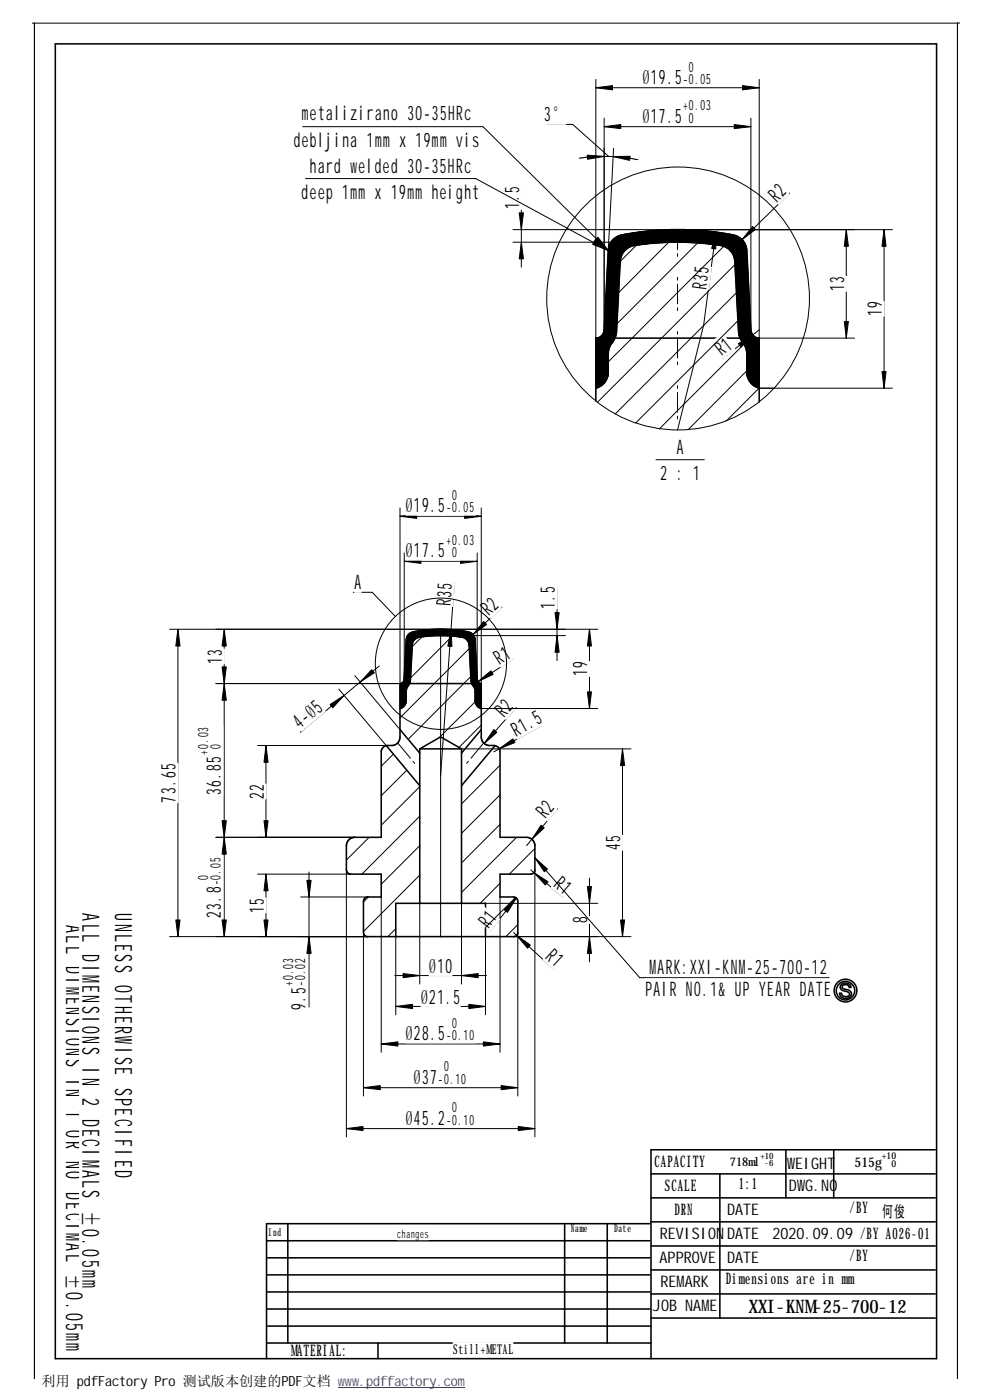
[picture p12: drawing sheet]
<svg xmlns="http://www.w3.org/2000/svg" width="297mm" height="420mm" viewBox="0 0 297 420" stroke-linecap="round" stroke-linejoin="round" font-family="sans-serif">
<g fill="none" stroke="#000" stroke-width=".3">
<path d="M9.7 6.9h277.6M10.3 6.9v407M288 6.9h-.7v407M90.8 38h54.1l37.6 37.2M164.1 37.3h7.7l10.8 9.6M178.8 26.3h49M178.8 23.8v77.7M181.3 35.5v63.5M181.3 38h44M225.3 35.5v63.5M227.8 23.8v77.7h28.6M91.7 53.6h51l39.8 21.6"/>
<path d="M156.4 56.7v23.5M173.8 47.5l4.2-.5 5-.1 5.1 .5 3.3 .5M184.1 44.5l-1.6 30.7M236.9 58l-17.8 17.4M153.9 68.9h113.9M153.9 72.7h49.4M195.2 69.3l-13.1 13.1M204.5 68.9l-22.8 22.9M212.8 69.4l-32 32.1M214.8 69.7l-3.7 27.9-7.8 31.5M220.5 70.6l-38 38M224.1 75.8l-44.9 44.9"/>
<path d="M253.9 68.9v32.6M265.3 68.9v47.6M224.5 84.2l-39.9 40M225 92.7l-34.3 34.3M227.8 99l-10.8 8.5M225.9 100.6l-28 28.1M227.8 116.5h40M227.8 107.5l-21.4 21.5M227.8 116.4l-9.9 10M196.8 138h14.5M120 154.9h24.4M120 152.4v52.7"/>
<path d="M144.4 152.4v52.7M106 177.8h5.7l6.9 7.2M121.3 168.4h21.9M121.3 165.9v38M136.3 175l-4.1 57.7M143.2 165.9v38M167.1 176.7v21.5M50.9 188.8h128.5M53.4 188.8v92.3M67.3 188.8v92.3M113.8 199.9l-23.7 19.9M126.6 191.1l-2.9 3"/>
<path d="M132.2 190.8h37.5M135.7 190.9l-12.5 12.6M140.8 194.6l-20.8 20.8M150.6 182.2l-10.5 9.9M154 197.8l-10.6 6.8M176.9 188.8v23.8M64.8 205.1h55.1M101.6 206.8l14.3 17M106.5 202.8l13.4 16.1M141.2 203.1l-18.7 18.8M142.6 210.6l-10.8 10.8M144.4 217.6l-6.7 6.7"/>
<path d="M144.5 212.6h34.9M154.9 212.3l-9.6 10.8M162.7 217.6l-14.5 8M77.3 223.7h38.9M79.8 223.7v27.6M118 226.3l-3.6 3.7M122 231.1l-7.6 7.7M125.9 236.1l-11.5 11.5M138.5 224.7h50.8M150 229.7l-11.5 11.6M150 238.5l-11.5 11.6M186.8 224.7v56.4"/>
<path d="M64.8 251.3h41.6M110.7 251.3l-6.8 6.8M125.9 244.9l-17.3 17.4M125.9 253.8l-11.5 11.6M150 247.4l-11.5 11.6M155 251.3l-16.5 16.5M160.5 257.4l31.4 36h56.9M160.5 254.6l-7.7 7.7M167.3 242.7l-9.3 11.1M77.3 262.3h27.9M79.8 262.3v18.8M90.2 269.2h20.1"/>
<path d="M92.7 261.7v40.5M103.9 261.1v80.1M109.1 279.9v49M110.5 269.2l-1.4 1.5M114.4 269.2v46.6M118.7 278.7l-2.3 2.4M125.9 271.1v24.2M125.9 262.6l-16.8 17M138.5 271.1v24.2M145.7 271.1h33.7M150 269.2v46.6M150 265.1l-5.9 6"/>
<path d="M154.1 279.9l12.1 11.1M154.7 269.3l-9 9M154.9 269.5l-7.8 9.9M155.4 279.9v49M155.4 277.5l-3.6 3.6M159.3 261.1l9.5 8.1M160.5 261.1v80.1M176.9 263.6v25M50.9 281.1h59.4M118.4 292.8h27.6M118.7 281.1v23.4M145.7 281.1v23.4"/>
<path d="M154.1 281.1h35.2M114.4 313.3h35.6M118.7 302h27M103.9 338.7h56.6M109.1 326.4h46.3"/>
<circle cx="203.4" cy="89.6" r="39.4"/>
<circle cx="132.3" cy="199.2" r="19.7"/>
</g>
<g fill="none" stroke="#000" stroke-width=".47">
<path d="M16.6 13.1v394.7h264.4v-394.6h-264.4M178.8 101.5a2.5 2.5 0 0 0 2.5-2.4l1.2-23.9a5.4 5.4 0 0 1 5.7-5l7.1-.9 5.9-.4 8 .2 9.2 1.1a5.5 5.5 0 0 1 5.7 5l1.2 23.9a2.53 2.53 0 0 0 2.5 2.4M178.8 101.5h49M178.8 101.5v18.9M178.8 116.5a5 5 0 0 0 3.7-4.4v-6.1a6.3 6.3 0 0 1 1.8-4.1l.4-1.1 .3-1.5 1.1-20.9a5.4 5.4 0 0 1 5.9-5l8.8-.7 9.2 .2a33.3 33.3 0 0 1 7.8 1.3 4.9 4.9 0 0 1 2.7 4.2l1.1 20.9a7.9 7.9 0 0 0 2 4.5l.5 2.2v6.1a5.1 5.1 0 0 0 3.7 4.4M227.8 101.5v19.1M120 205.1v16.1a2.5 2.5 0 0 1-2.1 2.5 3.1 3.1 0 0 0-2.8 .5l-.5 .6-.2 .8v25.7h-8a2.54 2.54 0 0 0-2.5 2.5l.1 7.7a1.21 1.21 0 0 0 1.2 .8h9.2v6.9h-4.1a1.27 1.27 0 0 0-1.2 1.3v9.4a1.27 1.27 0 0 0 1.2 1.2h43.8a1.19 1.19 0 0 0 1.3-1.2l-.1-9.8a1.31 1.31 0 0 0-1.2-.9h-4.1v-6.9h9.3a1.27 1.27 0 0 0 1.2-1.2v-7.7a2.61 2.61 0 0 0-2.5-2.1h-8v-25.7l-.1-.8-.5-.6a3.3 3.3 0 0 0-2.9-.5 2.61 2.61 0 0 1-2.1-2.5v-16.1M120 205.1a1.19 1.19 0 0 0 1.2-1.1l.7-12a2.89 2.89 0 0 1 3.2-2.6l1.3-.2a43.2 43.2 0 0 1 12.5 .2 3.5 3.5 0 0 1 3.6 2.2l.7 12.4 .5 .9 .7 .2M120 218.9l5.9 7.1M120 205.1h24.4M120 212.6a2.46 2.46 0 0 0 1.9-2.4l.1-3.4 .9-1.6 .2-1.2 .6-10.4a2.83 2.83 0 0 1 3.3-2.5l3.6-.3 6.1 .2a4.7 4.7 0 0 1 3.5 1.2l.6 1.4 .6 10.8 1.1 2.7v3.1a2.46 2.46 0 0 0 1.9 2.4M144.4 218.9l-5.9 7.1"/>
<path d="M115.9 223.8l10 12M125.9 224.7h12.6M125.9 224.7l6.3-3.6 6.3 3.6M125.9 224.7v46.4M138.5 224.7v46.4M148.5 223.8l-10 12M118.7 281.1v-10h27v10M252.5 295.4a1.77 1.77 0 0 1 2.9 .9l-.6 .1a1.05 1.05 0 0 0-1.1-.9 1.05 1.05 0 0 0-1 .9l.2 .3a3.1 3.1 0 0 1 2.5 1.2 1.76 1.76 0 0 1-1.6 1.8 1.76 1.76 0 0 1-1.9-1.6h.6a1.38 1.38 0 0 0 1 1 1.38 1.38 0 0 0 1.4-.5 1.17 1.17 0 0 0-1.3-1.1 1.24 1.24 0 0 1-1.3-.7 1.24 1.24 0 0 1 .2-1.4zM195.3 352.3h85.3M195.3 359.5h85.3M216 352.3v43.3M235.8 345.1v14.4"/>
<path d="M250.1 345.1v14.4M280.6 345.1h-85.3v62.7M80 377.5h115M80 372.4h115M86.4 367.2v35.9M169.4 367.2v35.9M182.2 367.2v35.9M195 367.2h-115v40.6M195.3 366.7h85.3M195.3 373.9h85.3M80 392.9h115M80 387.7h115"/>
<path d="M80 382.6h115M80.3 398h115M195.3 381.1h85.3M195.3 388.3h85.3M195.3 395.6h85.3M80.3 403.1h115M113.4 403.1v4.7"/>
<circle cx="253.7" cy="297.3" r="2.79"/>
<circle cx="253.7" cy="297.3" r="3.4"/>
</g>
<g fill="#fff" stroke="#fff" stroke-width=".3">
<path d="M19 277.7h7v127.9h-7z" fill-rule="evenodd"/>
<path d="M23.9 274.1h7.1v112.5h-7.1z" fill-rule="evenodd"/>
<path d="M33.7 274.1h7.1v79.3h-7.1z" fill-rule="evenodd"/>
<path d="M231.7 367.8h24.2v4.7h-24.2z" fill-rule="evenodd"/>
<path d="M224.7 389.2h47.3v5.6h-47.3z" fill-rule="evenodd"/>
<path d="M119.2 368.7h9.4v3.4h-9.4z" fill-rule="evenodd"/>
<path d="M219 345.5h13.1v5.1h-13.1z" fill-rule="evenodd"/>
<path d="M256.4 345.4h12.5v5.5h-12.5z" fill-rule="evenodd"/>
<path d="M121.8 305.5h20.9v7.5h-20.9z" fill-rule="evenodd"/>
<path d="M126.3 296h11.8v6h-11.8z" fill-rule="evenodd"/>
<path d="M128.8 286.8h6.8v6h-6.8z" fill-rule="evenodd"/>
<path d="M121.8 330.8h20.9v7.5h-20.9z" fill-rule="evenodd"/>
<path d="M124.2 318.6h16.1v7.5h-16.1z" fill-rule="evenodd"/>
<path d="M84.9 287.1h7.4v16h-7.4z" fill-rule="evenodd"/>
<path d="M73.8 269.5h6v4.4h-6z" fill-rule="evenodd"/>
<path d="M59.4 257h7.5v18.5h-7.5z" fill-rule="evenodd"/>
<path d="M61.3 194.8h6v4.4h-6z" fill-rule="evenodd"/>
<path d="M73.8 235.3h6v4.4h-6z" fill-rule="evenodd"/>
<path d="M47.4 229.1h6v11.8h-6z" fill-rule="evenodd"/>
<path d="M130.3 174.7l6.1 .4-.6 6.8-5.9-.4z" fill-rule="evenodd"/>
<path d="M143 181.1l3.3-3 4.1 4.4-3.2 3z" fill-rule="evenodd"/>
<path d="M147 195.2l3.7-2.5 3.3 5.1-3.7 2.4z" fill-rule="evenodd"/>
<path d="M152.3 216.5l8.1-4.5 3 5.3-8.2 4.5z" fill-rule="evenodd"/>
<path d="M150.2 208.6l4.5 4-2.9 3.3-4.5-4z" fill-rule="evenodd"/>
<path d="M162.5 239.1l4.6 3.9-2.8 3.4-4.7-3.9z" fill-rule="evenodd"/>
<path d="M169.3 261.7l3.4 2.9-3.9 4.6-3.4-2.9z" fill-rule="evenodd"/>
<path d="M167 283.5l3.3 3.1-4.1 4.4-3.3-3z" fill-rule="evenodd"/>
<path d="M145.2 272.2l4.7 3.7-2.7 3.5-4.8-3.7z" fill-rule="evenodd"/>
<path d="M180.8 250.7h6v4.4h-6z" fill-rule="evenodd"/>
<path d="M170.9 275.1h6v2h-6z" fill-rule="evenodd"/>
<path d="M86.6 214.8l7.2-6 3.8 4.6-7.1 6z" fill-rule="evenodd"/>
<path d="M170.9 198.5h6v4.5h-6z" fill-rule="evenodd"/>
<path d="M161.2 175.9h6v6.9h-6z" fill-rule="evenodd"/>
<path d="M106.4 171.7h2v6.1h-2z" fill-rule="evenodd"/>
<path d="M203.1 131h2v6h-2z" fill-rule="evenodd"/>
<path d="M198.2 138.9h11.7v6h-11.7z" fill-rule="evenodd"/>
<path d="M247.9 83h6.1v4.4h-6.1z" fill-rule="evenodd"/>
<path d="M259.2 90.5h6.1v4.4h-6.1z" fill-rule="evenodd"/>
<path d="M229.4 57l3.1-3.1 4.2 4.3-3.1 3.1z" fill-rule="evenodd"/>
<path d="M213.3 102.8l3.4-2.7 3.8 4.7-3.5 2.8z" fill-rule="evenodd"/>
<path d="M150.5 55.9h6v6.9h-6z" fill-rule="evenodd"/>
<path d="M207.5 79.4l5.9 .8-.9 6.8-5.9-.8z" fill-rule="evenodd"/>
<path d="M163.3 31.3h6.5v6h-6.5z" fill-rule="evenodd"/>
<path d="M90.6 31h50.8v6h-50.8z" fill-rule="evenodd"/>
<path d="M88.1 39h55.7v6h-55.7z" fill-rule="evenodd"/>
<path d="M93 46.6h48.3v6h-48.3z" fill-rule="evenodd"/>
<path d="M90.5 54.6h53.3v6h-53.3z" fill-rule="evenodd"/>
<path d="M194.9 287.1h53.2v6h-53.2z" fill-rule="evenodd"/>
<path d="M193.6 293.8h55.7v6h-55.7z" fill-rule="evenodd"/>
<path d="M59.4 217.7h7.5v21h-7.5z" fill-rule="evenodd"/>
<path d="M121.8 160.6h20.9v7.5h-20.9z" fill-rule="evenodd"/>
<path d="M121.8 147.1h20.9v7.5h-20.9z" fill-rule="evenodd"/>
<path d="M192.8 18.5h20.9v7.5h-20.9z" fill-rule="evenodd"/>
<path d="M192.8 30.1h20.9v7.5h-20.9z" fill-rule="evenodd"/>
<path d="M264.8 361h6.7v4.8h-6.7z" fill-rule="evenodd"/>
<path d="M258.1 367.7h20.9v4.7h-20.9z" fill-rule="evenodd"/>
<path d="M136 402.8h17.9v4.1h-17.9z" fill-rule="evenodd"/>
</g>
<path d="M132.2 188.8v92.3" fill="none" stroke="#000" stroke-width=".3" stroke-dasharray="143.3 17.3 4.1 17.3" stroke-linecap="butt"/>
<path d="M203.3 68.9v60.2M119.3 222.9l6.6 8M145.2 222.9l-6.7 8" fill="none" stroke="#000" stroke-width=".3" stroke-dasharray="6.1 1 1" stroke-linecap="butt"/>
<g fill="#000" stroke="#000" stroke-width=".3">
<path d="M178.8 26.3l5-.6v1.3z" fill-rule="evenodd"/>
<path d="M181.3 38l5-.6v1.2z" fill-rule="evenodd"/>
<path d="M220.3 37.4l5 .6-5 .6z" fill-rule="evenodd"/>
<path d="M222.8 25.7l5 .6-5 .7z" fill-rule="evenodd"/>
<path d="M176.2 46.6l5.1 .3-5 .9z" fill-rule="evenodd"/>
<path d="M184 47l5.1-.1-.2 1.2z" fill-rule="evenodd"/>
<path d="M156.4 72.7l.7 5h-1.3z" fill-rule="evenodd"/>
<path d="M155.8 63.9h1.3l-.7 5z" fill-rule="evenodd"/>
<path d="M178.4 72.2l4.1 3-4.7-1.9z" fill-rule="evenodd"/>
<path d="M178.5 72.1l.9-.9 3.1 4z" fill-rule="evenodd"/>
<path d="M214.8 69.7v5l-1.3-.2z" fill-rule="evenodd"/>
<path d="M225.8 68l.9 .9-4.1 3z" fill-rule="evenodd"/>
<path d="M253.9 68.9l.7 5h-1.3z" fill-rule="evenodd"/>
<path d="M265.3 68.9l.6 5h-1.3z" fill-rule="evenodd"/>
<path d="M253.3 96.5h1.3l-.7 5z" fill-rule="evenodd"/>
<path d="M178.8 101.5h5.7l-.6 1.1a5.5 5.5 0 0 0-1.4 3.3v6.2a4.9 4.9 0 0 1-3.7 4.4zM183.9 72a10 10 0 0 1 6-2.1l7.5-.8 5.9-.2v3.8l-5.9 .2-5.8 .6a5.3 5.3 0 0 0-5.5 4.9l-1.3 22.3-.3 .8h-5.7a2.53 2.53 0 0 0 2.5-2.4l1.2-23.9a5.4 5.4 0 0 1 1.4-3.2zM203.3 68.9l8 .4 7.9 1.1a5.2 5.2 0 0 1 4.9 4.8l1.2 23.9a2.53 2.53 0 0 0 2.5 2.4h-5.7l-.3-.8-1.3-22.3a5.4 5.4 0 0 0-5.7-5l-6.3-.6-5.2-.1zM222.1 101.5h5.7v15a5.1 5.1 0 0 1-3.7-4.4v-6.1a7.8 7.8 0 0 0-1.9-4.3z" fill-rule="evenodd"/>
<path d="M221.5 103.1l4.3-2.6-3.5 3.6z" fill-rule="evenodd"/>
<path d="M264.6 111.5h1.3l-.6 5z" fill-rule="evenodd"/>
<path d="M120 154.9l5-.6v1.3z" fill-rule="evenodd"/>
<path d="M139.4 154.3l5 .6-5 .7z" fill-rule="evenodd"/>
<path d="M121.3 168.4l5-.6v1.3z" fill-rule="evenodd"/>
<path d="M138.2 167.8l5 .6-5 .7z" fill-rule="evenodd"/>
<path d="M53.4 188.8l.6 5.1h-1.3z" fill-rule="evenodd"/>
<path d="M67.3 188.8l.6 5.1h-1.3z" fill-rule="evenodd"/>
<path d="M135.3 189l.3 5-1.2-.1z" fill-rule="evenodd"/>
<path d="M145.1 186.5l.9 .9-4.1 3z" fill-rule="evenodd"/>
<path d="M167.1 190.8l.7 4.9h-1.3z" fill-rule="evenodd"/>
<path d="M166.5 183.9h1.3l-.7 4.9z" fill-rule="evenodd"/>
<path d="M176.9 188.8l.6 5.1h-1.3z" fill-rule="evenodd"/>
<path d="M67.3 205.1l.6 5h-1.3z" fill-rule="evenodd"/>
<path d="M66.6 200.2h1.3l-.6 4.9z" fill-rule="evenodd"/>
<path d="M99 211.5l4.3-2.8-3.5 3.7z" fill-rule="evenodd"/>
<path d="M111.5 201l.8 .9-4.2 2.8z" fill-rule="evenodd"/>
<path d="M120 205.1h2.9l-.9 1.4-.1 .8-.1 3.7-.9 1.2-.9 .4zM122.8 190.2l.9-.5 2.1-.4 6.4-.5v2l-4.7 .2a3.4 3.4 0 0 0-3.6 1.8l-.9 12-.1 .3h-2.9a1.3 1.3 0 0 0 1.2-1.1l.7-12 .4-1.2zM132.2 188.8l6.4 .5a4.2 4.2 0 0 1 3.7 1.7l.2 .8 .7 12.2a1.22 1.22 0 0 0 1.2 1.1h-2.8l-.2-.5-.6-11a2.78 2.78 0 0 0-3.2-2.5l-5.4-.3zM141.6 205.1h2.8v7.5l-1.1-.5-.6-1.1-.2-4.1z" fill-rule="evenodd"/>
<path d="M143.4 204.6l3.9-3.3 .7 1.1z" fill-rule="evenodd"/>
<path d="M148.2 218.9l.9 .9-3.8 3.3z" fill-rule="evenodd"/>
<path d="M176.2 207.6h1.3l-.6 5z" fill-rule="evenodd"/>
<path d="M79.8 223.7l.6 5.1h-1.2z" fill-rule="evenodd"/>
<path d="M149.8 224.7l4.1-3 .6 1.1z" fill-rule="evenodd"/>
<path d="M186.8 224.7l.6 5h-1.2z" fill-rule="evenodd"/>
<path d="M67.3 251.3l.6 5h-1.3z" fill-rule="evenodd"/>
<path d="M66.6 246.3h1.3l-.6 5z" fill-rule="evenodd"/>
<path d="M79.2 246.3h1.2l-.6 5z" fill-rule="evenodd"/>
<path d="M162.3 247.6l1 .9-3.7 3.4z" fill-rule="evenodd"/>
<path d="M52.7 276.1h1.3l-.6 5z" fill-rule="evenodd"/>
<path d="M66.6 276.1h1.3l-.6 5z" fill-rule="evenodd"/>
<path d="M79.2 276.1h1.2l-.6 5z" fill-rule="evenodd"/>
<path d="M79.8 262.3l.6 5h-1.2z" fill-rule="evenodd"/>
<path d="M92.1 264.2h1.2l-.6 5z" fill-rule="evenodd"/>
<path d="M151.3 273l3.6-3.5-2.6 4.3z" fill-rule="evenodd"/>
<path d="M160.2 261.9l4.2 2.7-.8 1z" fill-rule="evenodd"/>
<path d="M160.5 257.4l3.8 3.4-1 .8z" fill-rule="evenodd"/>
<path d="M176.2 266.1h1.3l-.6 5z" fill-rule="evenodd"/>
<path d="M186.2 276.1h1.2l-.6 5z" fill-rule="evenodd"/>
<path d="M92.7 281.1l.6 5h-1.2z" fill-rule="evenodd"/>
<path d="M120.9 292.2l5 .6-5 .6z" fill-rule="evenodd"/>
<path d="M138.5 292.8l5-.6v1.2z" fill-rule="evenodd"/>
<path d="M155 280.7l4.1 2.9-.8 1z" fill-rule="evenodd"/>
<path d="M176.9 281.1l.6 5h-1.3z" fill-rule="evenodd"/>
<path d="M114.4 313.3l5-.6v1.2z" fill-rule="evenodd"/>
<path d="M118.7 302l5.1-.6v1.3z" fill-rule="evenodd"/>
<path d="M140.7 301.4l5 .6-5 .7z" fill-rule="evenodd"/>
<path d="M145 312.7l5 .6-5 .6z" fill-rule="evenodd"/>
<path d="M103.9 338.7l5-.6v1.2z" fill-rule="evenodd"/>
<path d="M109.1 326.4l5-.6v1.2z" fill-rule="evenodd"/>
<path d="M150.4 325.8l5 .6-5 .6z" fill-rule="evenodd"/>
<path d="M155.5 338.1l5 .6-5 .6z" fill-rule="evenodd"/>
</g>
<path d="M101.4 416.3h38.1" fill="none" stroke="#00f" stroke-width=".3"/>
<g font-size="7.1">
<text x="24.8" y="274.1" transform="rotate(90 24.8 274.1)">AL</text>
<text x="34.6" y="274.1" transform="rotate(90 34.6 274.1)">UNLESS OTHERWISE SPECIFIED</text>
<text x="19.8" y="277.7" transform="rotate(90 19.8 277.7)">ALL DIMENSIONS IN 1 OR NO DECIMAL ±0.05mm</text>
<text x="24.8" y="280.3" transform="rotate(90 24.8 280.3)">L DIMENSIONS IN 2 DECIMALS ±0.05mm</text>
</g>
<g font-size="6">
<text x="192.8" y="25.1">Ø19.5</text>
<text x="90.6" y="36.2">metalizirano 30-35HRc</text>
<text x="163.3" y="36.4">3°</text>
<text x="192.8" y="36.8">Ø17.5</text>
<text x="88.1" y="44.2">debljina 1mm x 19mm vis</text>
<text x="93" y="51.8">hard welded 30-35HRc</text>
<text x="90.5" y="59.7">deep 1mm x 19mm height</text>
<text x="155.7" y="62.8" transform="rotate(-90 155.7 62.8)">1.5</text>
<text x="233" y="60.8" transform="rotate(-44 233 60.8)">R2</text>
<text x="211.8" y="87" transform="rotate(-82 211.8 87)">R35</text>
<text x="253.2" y="87.4" transform="rotate(-90 253.2 87.4)">13</text>
<text x="264.5" y="94.9" transform="rotate(-90 264.5 94.9)">19</text>
<text x="216.5" y="107" transform="rotate(-38 216.5 107)">R1</text>
<text x="203.1" y="136.2">A</text>
<text x="198.2" y="144.1">2 : 1</text>
<text x="121.8" y="153.8">Ø19.5</text>
<text x="121.8" y="167.3">Ø17.5</text>
<text x="106.4" y="176.9">A</text>
<text x="135.2" y="181.9" transform="rotate(-86 135.2 181.9)">R35</text>
<text x="146.7" y="185" transform="rotate(-43 146.7 185)">R2</text>
<text x="166.5" y="182.8" transform="rotate(-90 166.5 182.8)">1.5</text>
<text x="66.6" y="199.2" transform="rotate(-90 66.6 199.2)">13</text>
<text x="149.9" y="199.6" transform="rotate(-33 149.9 199.6)">R1</text>
<text x="176.1" y="203" transform="rotate(-90 176.1 203)">19</text>
<text x="151.3" y="215.4" transform="rotate(-49 151.3 215.4)">R2</text>
<text x="90" y="218.9" transform="rotate(-40 90 218.9)">4-Ø5</text>
<text x="154.9" y="221.2" transform="rotate(-29 154.9 221.2)">R1.5</text>
<text x="66.2" y="238.7" transform="rotate(-90 66.2 238.7)">36.85</text>
<text x="79.1" y="239.7" transform="rotate(-90 79.1 239.7)">22</text>
<text x="52.7" y="240.9" transform="rotate(-90 52.7 240.9)">73.65</text>
<text x="163.7" y="245.9" transform="rotate(-50 163.7 245.9)">R2</text>
<text x="186.1" y="255.1" transform="rotate(-90 186.1 255.1)">45</text>
<text x="165.9" y="265.8" transform="rotate(40 165.9 265.8)">R1</text>
<text x="66.2" y="275.5" transform="rotate(-90 66.2 275.5)">23.8</text>
<text x="79.1" y="273.9" transform="rotate(-90 79.1 273.9)">15</text>
<text x="146.6" y="278.9" transform="rotate(-52 146.6 278.9)">R1</text>
<text x="176.1" y="277.1" transform="rotate(-90 176.1 277.1)">8</text>
<text x="163.4" y="287.4" transform="rotate(43 163.4 287.4)">R1</text>
<text x="128.8" y="291.9">Ø10</text>
<text x="194.9" y="292.2">MARK:XXI-KNM-25-700-12</text>
<text x="193.6" y="299">PAIR NO.1&amp; UP YEAR DATE</text>
<text x="91.7" y="303.1" transform="rotate(-90 91.7 303.1)">9.5</text>
<text x="126.3" y="301.2">Ø21.5</text>
<text x="121.8" y="312.1">Ø28.5</text>
<text x="124.2" y="325.2">Ø37</text>
<text x="121.8" y="337.5">Ø45.2</text>
</g>
<text font-size="5.6" x="224.7" y="394">XXI-KNM-25-700-12</text>
<g font-size="4.8">
<text x="196.4" y="350.2">CAPACITY</text>
<text x="236.1" y="350.8">W</text>
<text x="238.5" y="350.8">EIGHT</text>
<text x="199.5" y="357.4">SCALE</text>
<text x="221.7" y="356.8">1:1</text>
<text x="236.7" y="357.5">DW.NO</text>
<text x="241.6" y="357.5">G</text>
<text x="202.4" y="364.7">DRN</text>
<text x="218.2" y="364.7">DATE</text>
<text x="254.9" y="364.2">/BY</text>
<text x="264.8" y="365.1">何俊</text>
<text x="198" y="371.9">REVISIONDATE</text>
<text x="231.7" y="371.9">2020.09.09</text>
<text x="258.1" y="371.8">/BY A026-01</text>
<text x="197.9" y="379.1">APPROVE</text>
<text x="218.2" y="379.1">DATE</text>
<text x="254.9" y="378.6">/BY</text>
<text x="198.2" y="386.4">REM</text>
<text x="205.4" y="386.4">ARK</text>
<text x="217.8" y="385.5">Dimensions are in mm</text>
<text x="195.9" y="393.6">JOB NAM</text>
<text x="212.9" y="393.6">E</text>
<text x="87.3" y="406.9">MATERIAL:</text>
</g>
<g font-size="4.3">
<text x="206.7" y="21.5">0</text>
<text x="205" y="25.1">-0.05</text>
<text x="205" y="33.1">+0.03</text>
<text x="206.7" y="36.8">0</text>
<text x="133.9" y="153.8">-0.05</text>
<text x="135.7" y="150.1">0</text>
<text x="133.9" y="163.6">+0.03</text>
<text x="135.7" y="167.3">0</text>
<text x="62.5" y="226.5" transform="rotate(-90 62.5 226.5)">+0.03</text>
<text x="66.2" y="224.8" transform="rotate(-90 66.2 224.8)">0</text>
<text x="62.5" y="264" transform="rotate(-90 62.5 264)">0</text>
<text x="66.2" y="265.7" transform="rotate(-90 66.2 265.7)">-0.05</text>
<text x="87.9" y="295.8" transform="rotate(-90 87.9 295.8)">+0.03</text>
<text x="91.6" y="295.8" transform="rotate(-90 91.6 295.8)">-0.02</text>
<text x="135.7" y="308.4">0</text>
<text x="133.9" y="312.2">-0.10</text>
<text x="133.2" y="321.5">0</text>
<text x="131.5" y="325.2">-0.10</text>
<text x="135.7" y="333.8">0</text>
<text x="133.9" y="337.5">-0.10</text>
</g>
<text font-size="4.2" x="12.5" y="415.8">利用 pdfFactory Pro 测试版本创建的PDF文档 ww</text>
<text font-size="4.2" fill="#00f" x="103.5" y="415.8">w.pdffactory.com</text>
<g font-size="4.1">
<text x="256.4" y="350.4">515g</text>
<text x="136" y="406.3">Still+METAL</text>
</g>
<text font-size="3.7" x="219" y="350.1">718ml</text>
<text font-size="3.4" x="119.2" y="371.6">changes</text>
<g font-size="3.3">
<text x="80.6" y="370.8">Ind</text>
<text x="171.2" y="369.6">Name</text>
<text x="184.3" y="369.7">Date</text>
</g>
<g font-size="2.9">
<text x="264.6" y="347.8">+10</text>
<text x="267.5" y="350.3">0</text>
</g>
<g font-size="2.6">
<text x="228.2" y="347.8">+10</text>
<text x="229.5" y="350.1">-6</text>
</g>
</svg>
